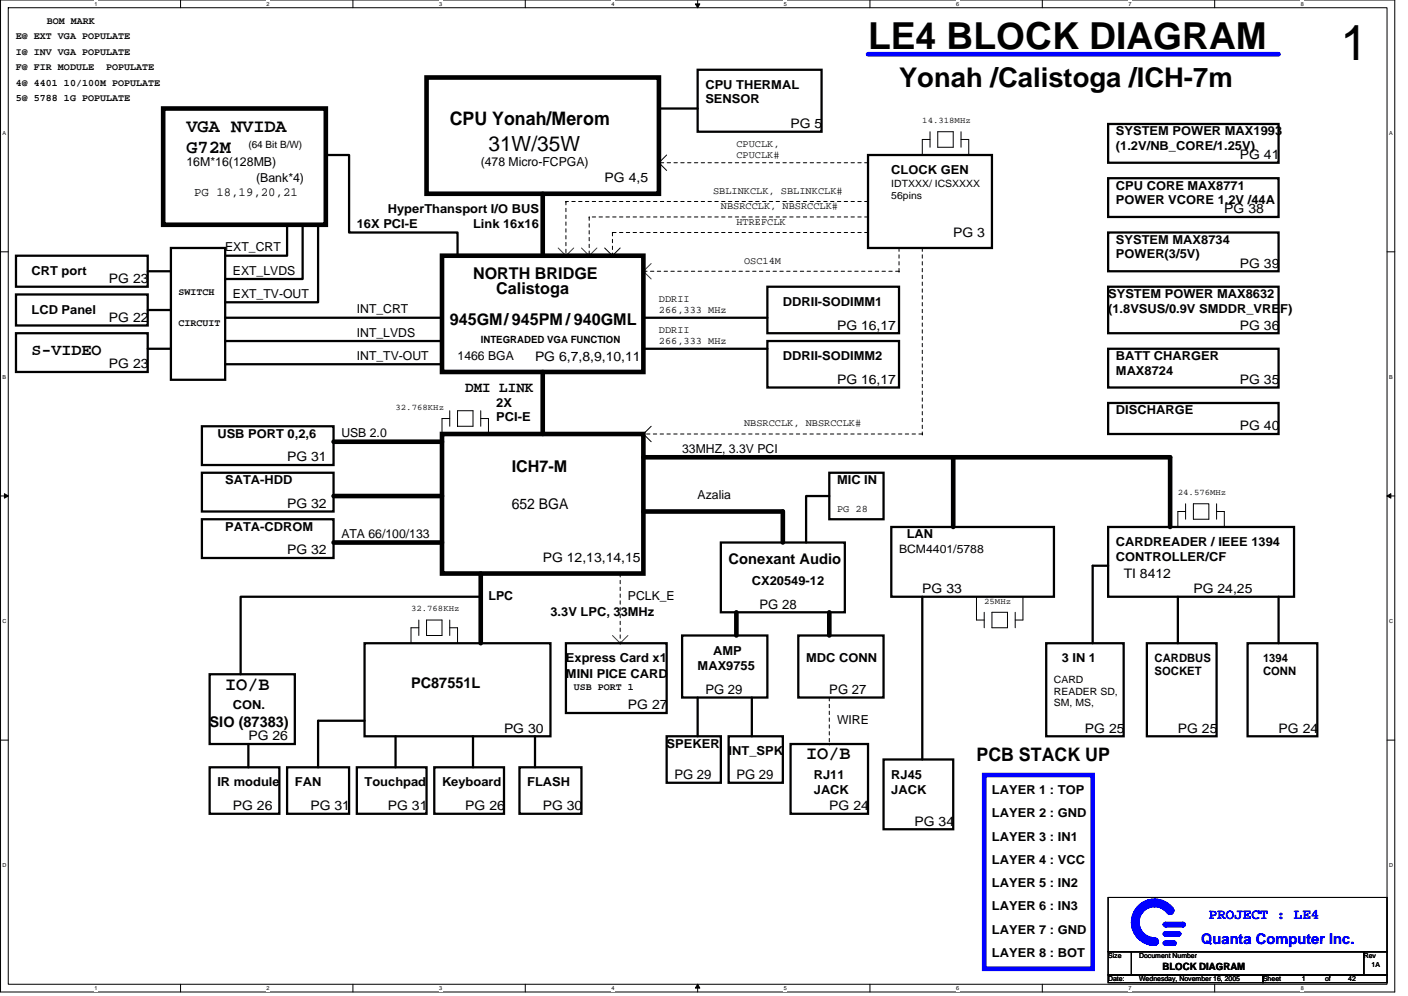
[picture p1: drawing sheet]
<svg xmlns="http://www.w3.org/2000/svg" width="420mm" height="297mm" viewBox="0 0 420 297" stroke-linecap="round" stroke-linejoin="round" font-family="sans-serif">
<path d="M.2 0h416v295.8h-416zM2.5 2.3h411.4v291.2h-411.4z" fill="none" stroke="#000" stroke-width=".3"/>
<g fill="#fff">
<path d="M28.2 .3h.9v1.8h-.9z"/>
<path d="M28.2 293.8h.9v1.8h-.9z"/>
</g>
<path d="M53.9 0v2.3M53.9 293.5v2.3" fill="none" stroke="#000" stroke-width=".3"/>
<g fill="#fff">
<path d="M79.6 .3h.9v1.8h-.9z"/>
<path d="M79.6 293.8h.9v1.8h-.9z"/>
</g>
<path d="M105.3 0v2.3M105.3 293.5v2.3" fill="none" stroke="#000" stroke-width=".3"/>
<g fill="#fff">
<path d="M131 .3h.9v1.8h-.9z"/>
<path d="M131 293.8h.9v1.8h-.9z"/>
</g>
<path d="M156.7 0v2.3M156.7 293.5v2.3" fill="none" stroke="#000" stroke-width=".3"/>
<g fill="#fff">
<path d="M182.4 .3h1v1.8h-1z"/>
<path d="M182.4 293.8h1v1.8h-1z"/>
</g>
<path d="M208.2 0v2.3M208.2 293.5v2.3" fill="none" stroke="#000" stroke-width=".3"/>
<path d="M207.5 1.2h1.3l-.6 1.1zM208.2 293.5l.6 1.2h-1.3z" fill="#000" stroke="#000" stroke-width=".3"/>
<g fill="#fff">
<path d="M233.9 .3h.9v1.8h-.9z"/>
<path d="M233.9 293.8h.9v1.8h-.9z"/>
</g>
<path d="M259.6 0v2.3M259.6 293.5v2.3" fill="none" stroke="#000" stroke-width=".3"/>
<g fill="#fff">
<path d="M285.3 .3h.9v1.8h-.9z"/>
<path d="M285.3 293.8h.9v1.8h-.9z"/>
</g>
<path d="M311 0v2.3M311 293.5v2.3" fill="none" stroke="#000" stroke-width=".3"/>
<g fill="#fff">
<path d="M336.7 .3h.9v1.8h-.9z"/>
<path d="M336.7 293.8h.9v1.8h-.9z"/>
</g>
<path d="M362.5 0v2.3M362.5 293.5v2.3" fill="none" stroke="#000" stroke-width=".3"/>
<g fill="#fff">
<path d="M388.2 .3h.9v1.8h-.9z"/>
<path d="M388.2 293.8h.9v1.8h-.9z"/>
<path d="M.8 38.7h1v1.8h-1z"/>
<path d="M414.5 38.7h1.1v1.8h-1.1z"/>
<path d="M.8 111.5h1v1.8h-1z"/>
<path d="M414.5 111.5h1.1v1.8h-1.1z"/>
</g>
<path d="M.2 75.1h2.3M413.9 75.1h2.3" fill="none" stroke="#000" stroke-width=".3"/>
<g fill="#fff">
<path d="M.8 184.3h1.1v1.8h-1.1z"/>
<path d="M414.5 184.3h1.2v1.8h-1.2z"/>
</g>
<path d="M.2 147.9h2.3M413.9 147.9h2.3" fill="none" stroke="#000" stroke-width=".3"/>
<path d="M1.3 147.2l1.2 .7-1.2 .7zM413.9 147.9l1.1-.7v1.4z" fill="#000" stroke="#000" stroke-width=".3"/>
<g fill="#fff">
<path d="M.8 257.1h1.1v1.9h-1.1z"/>
<path d="M414.5 257.1h1.2v1.9h-1.2z"/>
</g>
<g fill="none" stroke="#000" stroke-width=".3">
<path d="M277.5 39.3v4.6M279.8 39.3h4.6v4.6h-4.6zM286.8 39.3v4.6M198.9 46.2l-2.3 2.3 2.3 2.3M277.5 41.6h-2.3v4.6M286.8 41.6h2.3v4.6M180.4 74l2.4 2.3 2.3-2.3M134.2 124.8h-2.3v4.6M134.2 122.5v4.6M136.5 122.5h4.6v4.6h-4.6zM143.5 124.8h2.3v4.6M143.5 122.5v4.6"/>
<path d="M194.3 127.1l-2.3 2.3 2.3 2.3M353.8 152.5h-2.3v4.7M353.8 150.2v4.7M356.1 150.2h4.6v4.7h-4.6zM363 150.2v4.7M363 152.5h2.3v4.7M291.4 178v6.9h2.3M305.3 178v6.9h-2.4M125 187.2h-2.4v4.6M125 184.9v4.6M127.3 184.9h4.6v4.6h-4.6zM134.2 187.2h2.3v4.6"/>
<path d="M134.2 184.9v4.6M293.7 182.6v4.6M296 182.6h4.6v4.6h-4.6zM302.9 182.6v4.6M.2 220.7h2.3M413.9 220.7h2.3M330.7 267.7h83.2v16.1h-83.2zM330.7 290.8h46.2v2.3h-46.2zM330.7 283.8h6.9v7h-6.9zM337.6 283.8h69.4v7h-69.4zM376.9 290.8h37v2.3h-37zM407 283.8h6.9v7h-6.9z"/>
</g>
<path d="M166.6 74l2.3 2.3 2.3-2.3M173.5 74l2.3 2.3 2.3-2.3M194.3 78.6l-2.3 2.3 2.3 2.3M182.8 189.5l2.3 2.3 2.3-2.3" fill="none" stroke="#800040" stroke-width=".3"/>
<g fill="none" stroke="#000" stroke-width=".68">
<path d="M196.6 32.4h11.6M208.2 20.8h37v18.5h-37zM330.7 37h50.8v11.5h-50.8zM97.2 46.2h7v23.1h32.3v7M259 46.2h37v27.8h-37zM330.7 53.1h50.8v11.6h-50.8zM4.8 76.3h39.3v9.2h-39.3zM51 74h16.2v39.3h-16.2zM85.7 67v9.3h-18.5M90.3 67v16.2h-23.1M94.9 67v23.1h-27.7M330.7 69.3h50.8v11.6h-50.8z"/>
<path d="M4.8 99.4h39.3v11.5h-39.3zM4.8 87.8h39.3v9.3h-39.3zM44.1 80.9h6.9M44.1 92.5h6.9M67.2 94.8h64.7M192 94.8h37M229 85.5h39.3v13.9h-39.3zM330.7 85.5h50.8v13.9h-50.8zM44.1 104h6.9M67.2 108.6h64.7M67.2 101.7h64.7M192 104h37"/>
<path d="M229 101.7h39.3v13.9h-39.3zM330.7 104h50.8v11.6h-50.8zM60.3 127.1h39.2v11.6h-39.2zM330.7 120.2h50.8v9.2h-50.8zM60.3 154.9h39.2v11.5h-39.2zM60.3 141h39.2v11.5h-39.2zM247.5 141h16.2v13.9h-16.2zM247.5 147.9h-7v13.9M266 157.2h48.5v20.8h-48.5zM330.7 157.2h55.5v20.8h-55.5zM143.5 178h-71.7v23.1M215.1 161.8h37v20.8h-37z"/>
<path d="M275.2 178v48.5M330.7 168.7h-4.6v23.1M351.5 178v13.8M381.5 178v13.8M108.8 191.8h55.5v27.8h-55.5zM168.9 191.8h30v20.8h-30zM203.5 189.5h25.5v18.5h-25.5zM238.2 189.5h25.5v18.5h-25.5zM312.2 191.8h23.1v27.8h-23.1zM342.2 191.8h20.8v27.8h-20.8zM372.3 191.8h20.8v27.8h-20.8zM62.6 201.1h25.4v20.8h-25.4z"/>
<path d="M108.8 214.9h-13.9v13.9M118 219.6v9.2M141.1 219.6v9.2M159.6 219.6v9.2M198.9 219.6h16.2v13.8h-16.2zM208.2 208v11.6M217.4 219.6h16.2v13.8h-16.2zM224.4 208v11.6M62.6 228.8h20.8v13.9h-20.8zM74.1 221.9v6.9M85.7 228.8h18.5v13.9h-18.5zM106.5 228.8h20.8v13.9h-20.8z"/>
<path d="M129.6 228.8h20.8v13.9h-20.8zM155 228.8h18.5v13.9h-18.5zM235.9 221.9h23.1v20.8h-23.1zM263.7 226.5h20.7v20.8h-20.7z"/>
</g>
<g fill="none" stroke="#000" stroke-width="1.4">
<path d="M48.7 32.4h48.5v34.6h-48.5zM127.3 23.1h69.3v34.7h-69.3zM162 57.8v18.5M131.9 76.3h60.1v34.6h-60.1zM162 110.9v18.5M99.5 131.7h32.4M131.9 129.4h60.1v41.6h-60.1zM192 136.4h157.2v20.8M284.4 136.4v20.8M99.5 147.9h32.4M192 152.5h41.6v9.3M99.5 161.8h32.4"/>
<path d="M143.5 171v20.8M219.7 182.6v6.9M247.5 182.6v6.9"/>
</g>
<g fill="none" stroke="#000" stroke-width=".3" stroke-dasharray="1 1 1 1 1 1 1 1">
<path d="M196.6 48.5h.1M259 48.5h-62.4M168.9 60.1h.1M168.9 60.1v16.2M168.9 76.3h.1M175.8 64.7h.1M175.8 64.7v11.6M175.8 76.3h.1M182.8 69.3h.1M182.8 69.3v7M182.8 76.3h.1M259 69.3h-76.2"/>
<path d="M259 60.1h-90.1M259 64.7h-83.2M268.3 74v6.9M275.2 74v55.4M192 80.9h.1M268.3 80.9h-76.3M268.3 80.9h.1M192 129.4h.1M275.2 129.4h-83.2M275.2 129.4h.1M185.1 171v20.8M185.1 191.8h.1"/>
<path d="M247.5 208v13.9M247.5 221.9h.1"/>
</g>
<path d="M259 16.2h122.5M293.7 231.1h32.4v57.8h-32.4z" fill="none" stroke="#00f" stroke-width="1.4"/>
<g fill="none" stroke="#00f" stroke-width=".3">
<path d="M337.9 273.4v3.3l.2 .7v-4.7l.2-.4v5.8l.2 .2v-6.5l.3-.4v7.3l.2 .3v-7.9l.2-.2v8.8M339.5 279.7v-9l.2-.3v9.5h.2v-3.5l.3 .5v3.2l.2 .3v-3l.2 .4v2.8l.3 .2v-2.7l.2 .2v2.8h.2v-2.6l.3 .2v2.6h.2v-2.3l.2 .2v2.1l.2 .2v-2.3l.3 .2v2.1h.2v-1.8M339.9 270v3.9l.3-.7v-3.2l.2-.3v3l.2-.2v-3l.3-.2v2.8l.2-.3v-2.8h.2v2.6l.3-.2v-2.4l.2-.2v2.3l.2-.2v-2.1l.2-.2v2.3M342.7 279.4v.3h.2v1.8h.3v-1.8h.2v2h-.5l.7-2v2l.3-.2v-1.8l.2 .4v1.6h.2v-1.8h.3v1.8h.2v-1.8h.2v1.8l.2-.2v-1.4l.3 .3v.9M342.7 268.4v2.3l-.2-.3v-1.8zM342.7 269.6a5.8 5.8 0 0 1 7 2.9M342.7 269.3a6.1 6.1 0 0 1 7.1 2.8M342.7 269.1l1.8-.3a6.2 6.2 0 0 1 5.5 3.3M342.7 270.5l1.8-.3a4.8 4.8 0 0 1 4.3 2.6M342.7 270.3l1.8-.3a5 5 0 0 1 4.6 2.8M342.7 270l1.8-.3a5.3 5.3 0 0 1 4.6 2.6M342.7 269.8a5.6 5.6 0 0 1 6.8 2.7"/>
<path d="M342.9 268.8l1.6-.2a6.5 6.5 0 0 1 5.7 3.3M342.9 270.4v-1.9l1.6-.1a6.7 6.7 0 0 1 5.8 3.2M347.3 275.3h6.3v.2h-6.5v.2h6.7l-.2 .3h-6.3l.3 .2h6M347.3 278.1h4.9v.2h-4.9l-.2 .2h5.3l-.2 .2h-5.1l.5 .3h4.3M347.8 279.2h3.9M347.8 277.8h3.9M347.8 276.4h5.3M347.8 275.1h5.3M348.1 272.1l-1.3-1.1-2.2-.6a4.6 4.6 0 0 0-4.7 4.7v-.1a4.6 4.6 0 0 0 4.7 4.7h-.1M350 270.7a6.9 6.9 0 0 0-5.5-2.6h.1a6.9 6.9 0 0 0-7 7v-.1a6.9 6.9 0 0 0 7 7h-.1M347.3 280.8h3.5v.3h-3.7v.2h3.9l-.2 .2h-3.7l.5 .2h3.2M347.8 280.6h2.5"/>
<path d="M347.8 282h2.5"/>
<circle cx="347.8" cy="278.5" r=".68"/>
<circle cx="347.8" cy="275.7" r=".68"/>
<circle cx="349.2" cy="271.6" r="1.15"/>
<circle cx="351.7" cy="278.5" r=".69"/>
<circle cx="353.1" cy="275.7" r=".68"/>
<circle cx="344.5" cy="280.8" r="1.14"/>
<circle cx="347.8" cy="281.3" r=".68"/>
<circle cx="350.3" cy="281.3" r=".68"/>
</g>
<text font-size="14.8" x="400" y="18">1</text>
<text font-size="11.1" x="259" y="14.6">LE4 BLOCK DIAGRAM</text>
<text font-size="8.1" x="268.3" y="25.8">Yonah /Calistoga /ICH-7m</text>
<text font-size="6.2" x="145.8" y="44.9">31W/35W</text>
<g font-size="5.5">
<text x="55.6" y="39.3">VGA NVIDA</text>
<text x="134.2" y="37.4">CPU Yonah/Merom</text>
<text x="55.6" y="45.6">G72M</text>
<text x="67.2" y="205.7">IO/B</text>
<text x="240.5" y="226.5">IO/B</text>
<text x="291.4" y="226.9">PCB STACK UP</text>
</g>
<g font-size="4.8">
<text x="141.1" y="83.1">NORTH BRIDGE</text>
<text x="148.1" y="87.7">Calistoga</text>
<text x="134.2" y="96.9">945GM/945PM /940GML</text>
<text x="9.4" y="105.8">S-VIDEO</text>
<text x="152.7" y="140.9">ICH7-M</text>
</g>
<g font-size="4.4">
<text x="138.8" y="116.9">DMI LINK</text>
<text x="152.7" y="151.8">652 BGA</text>
<text x="217.4" y="168.2">Conexant Audio</text>
<text x="122.6" y="205.1">PC87551L</text>
<text x="62.6" y="216.7">SIO (87383)</text>
</g>
<g font-size="4.4" fill="#00f">
<text x="360.7" y="274.1">PROJECT : LE4</text>
<text x="358.4" y="281.4">Quanta Computer Inc.</text>
</g>
<g font-size="3.9">
<text x="235.9" y="38.2">PG 5</text>
<text x="370" y="47.4">PG 41</text>
<text x="180.4" y="54.4">PG 4,5</text>
<text x="365.3" y="63.6">PG 38</text>
<text x="284.4" y="70.5">PG 3</text>
<text x="370" y="79.8">PG 39</text>
<text x="32.5" y="84.4">PG 23</text>
<text x="32.5" y="96">PG 22</text>
<text x="249.8" y="98.3">PG 16,17</text>
<text x="370" y="98.3">PG 36</text>
<text x="159.6" y="107.5">PG 6,7,8,9,10,11</text>
<text x="32.5" y="109.8">PG 23</text>
<text x="249.8" y="114.4">PG 16,17</text>
<text x="370" y="114.4">PG 35</text>
<text x="370" y="128.3">PG 40</text>
<text x="85.7" y="137.6">PG 31</text>
<text x="85.7" y="151.4">PG 32</text>
<text x="85.7" y="165.3">PG 32</text>
<text x="162" y="167.6">PG 12,13,14,15</text>
<text x="335.3" y="172.2">TI 8412</text>
<text x="275.2" y="176.9">PG 33</text>
<text x="356.1" y="176.9">PG 24,25</text>
<text x="226.7" y="181.5">PG 28</text>
<text x="210.5" y="206.9">PG 29</text>
<text x="247.5" y="206.9">PG 27</text>
<text x="187.4" y="211.5">PG 27</text>
<text x="74.1" y="220.8">PG 26</text>
<text x="150.4" y="218.5">PG 30</text>
<text x="323.8" y="218.5">PG 25</text>
<text x="351.5" y="218.5">PG 25</text>
<text x="381.5" y="218.5">PG 24</text>
<text x="201.2" y="232.3">PG 29</text>
<text x="219.7" y="232.3">PG 29</text>
<text x="69.5" y="241.6">PG 26</text>
<text x="92.6" y="241.6">PG 31</text>
<text x="115.7" y="241.6">PG 31</text>
<text x="138.8" y="241.6">PG 26</text>
<text x="162" y="241.6">PG 30</text>
<text x="247.5" y="241.6">PG 24</text>
<text x="272.9" y="246.2">PG 34</text>
</g>
<g font-size="3.7">
<text x="210.5" y="26.5">CPU THERMAL</text>
<text x="210.5" y="30.8">SENSOR</text>
<text x="333" y="40.4">SYSTEM POWER MAX1993</text>
<text x="333" y="44.7">(1.2V/NB_CORE/1.25V)</text>
<text x="55.6" y="49.5">16M*16(128MB)</text>
<text x="143.5" y="49.5">(478 Micro-FCPGA)</text>
<text x="266" y="51.9">CLOCK GEN</text>
<text x="57.9" y="58.4">PG 18,19,20,21</text>
<text x="76.4" y="54.1">(Bank*4)</text>
<text x="333" y="56.6">CPU CORE MAX8771</text>
<text x="115.7" y="63.5">HyperThansport I/O BUS</text>
<text x="333" y="60.9">POWER VCORE 1.2V /44A</text>
<text x="106.5" y="68.1">16X PCI-E</text>
<text x="141.1" y="68.1">Link 16x16</text>
<text x="67.2" y="75">EXT_CRT</text>
<text x="333" y="72.7">SYSTEM MAX8734</text>
<text x="333" y="77.1">POWER(3/5V)</text>
<text x="9.4" y="82">CRT port</text>
<text x="69.5" y="81.9">EXT_LVDS</text>
<text x="69.5" y="88.8">EXT_TV-OUT</text>
<text x="330.7" y="88.9">SYSTEM POWER MAX8632</text>
<text x="9.4" y="93.6">LCD Panel</text>
<text x="106.5" y="93.5">INT_CRT</text>
<text x="233.6" y="91.2">DDRII-SODIMM1</text>
<text x="330.7" y="93.2">(1.8VSUS/0.9V SMDDR_VREF)</text>
<text x="106.5" y="100.4">INT_LVDS</text>
<text x="106.5" y="107.3">INT_TV-OUT</text>
<text x="136.5" y="107.3">1466 BGA</text>
<text x="233.6" y="107.4">DDRII-SODIMM2</text>
<text x="333" y="107.4">BATT CHARGER</text>
<text x="333" y="111.7">MAX8724</text>
<text x="148.1" y="121.3">2X</text>
<text x="148.1" y="125.6">PCI-E</text>
<text x="333" y="123.6">DISCHARGE</text>
<text x="64.9" y="130.5">USB PORT 0,2,6</text>
<text x="101.9" y="130.4">USB 2.0</text>
<text x="203.5" y="135">33MHZ, 3.3V PCI</text>
<text x="67.2" y="144.4">SATA-HDD</text>
<text x="208.2" y="148.9">Azalia</text>
<text x="249.8" y="144.4">MIC IN</text>
<text x="67.2" y="158.3">PATA-CDROM</text>
<text x="101.9" y="160.5">ATA 66/100/133</text>
<text x="270.6" y="160.6">LAN</text>
<text x="333" y="162.9">CARDREADER / IEEE 1394</text>
<text x="333" y="167.2">CONTROLLER/CF</text>
<text x="145.8" y="179.1">LPC</text>
<text x="187.4" y="179">PCLK_E</text>
<text x="224.4" y="174.5">CX20549-12</text>
<text x="164.3" y="183.7">3.3V LPC, 33MHz</text>
<text x="168.9" y="197.6">Express Card x1</text>
<text x="212.8" y="195.2">AMP</text>
<text x="240.5" y="197.6">MDC CONN</text>
<text x="316.8" y="197.6">3 IN 1</text>
<text x="168.9" y="202.2">MINI PICE CARD</text>
<text x="208.2" y="199.9">MAX9755</text>
<text x="69.5" y="211.4">CON.</text>
<text x="249.8" y="215.9">WIRE</text>
<text x="198.9" y="223">SPEKER</text>
<text x="217.4" y="225.3">INT_SPK</text>
<text x="242.9" y="232.2">RJ11</text>
<text x="266" y="232.2">RJ45</text>
<text x="64.9" y="234.5">IR module</text>
<text x="88" y="234.5">FAN</text>
<text x="108.8" y="234.5">Touchpad</text>
<text x="131.9" y="234.5">Keyboard</text>
<text x="157.3" y="234.5">FLASH</text>
<text x="242.9" y="236.9">JACK</text>
<text x="266" y="236.9">JACK</text>
<text x="296" y="236.9">LAYER 1 : TOP</text>
<text x="296" y="243.8">LAYER 2 : GND</text>
<text x="296" y="250.7">LAYER 3 : IN1</text>
<text x="296" y="257.7">LAYER 4 : VCC</text>
<text x="296" y="264.6">LAYER 5 : IN2</text>
<text x="296" y="271.5">LAYER 6 : IN3</text>
<text x="296" y="278.5">LAYER 7 : GND</text>
<text x="296" y="285.4">LAYER 8 : BOT</text>
</g>
<g font-size="3.5">
<text x="268.3" y="164.9">BCM4401/5788</text>
<text x="344.6" y="197.4">CARDBUS</text>
<text x="376.9" y="197.4">1394</text>
<text x="344.6" y="201.4">SOCKET</text>
<text x="376.9" y="201.4">CONN</text>
</g>
<g font-size="3">
<text x="4.8" y="11.8">E@ EXT VGA POPULATE</text>
<text x="14" y="7.1">BOM MARK</text>
<text x="4.8" y="16.4">I@ INV VGA POPULATE</text>
<text x="4.8" y="21">F@ FIR MODULE</text>
<text x="31.6" y="21">POPULATE</text>
<text x="4.8" y="25.6">4@ 4401 10/100M POPULATE</text>
<text x="4.8" y="30.2">5@ 5788 1G POPULATE</text>
<text x="74.1" y="44.3">(64 Bit B/W)</text>
<text x="219.7" y="44">CPUCLK,</text>
<text x="219.7" y="47.2">CPUCLK#</text>
<text x="212.8" y="57.8">SBLINKCLK, SBLINKCLK#</text>
<text x="266" y="55.8">IDTXXX/ ICSXXXX</text>
<text x="266" y="59.2">56pins</text>
<text x="215.1" y="62.5">NBSRCCLK, NBSRCCLK#</text>
<text x="219.7" y="67.1">HTREFCLK</text>
<text x="222" y="78.6">OSC14M</text>
<text x="53.3" y="88">SWITCH</text>
<text x="196.6" y="90.2">DDRII</text>
<text x="196.6" y="93.4">266,333 MHz</text>
<text x="53.3" y="97.3">CIRCUIT</text>
<text x="196.6" y="99.4">DDRII</text>
<text x="143.5" y="102.2">INTEGRADED VGA FUNCTION</text>
<text x="196.6" y="102.6">266,333 MHz</text>
<text x="222" y="127.2">NBSRCCLK, NBSRCCLK#</text>
<text x="249.8" y="152.6">PG 28</text>
<text x="314.5" y="203.8">CARD</text>
<text x="171.2" y="205.9">USB PORT 1</text>
<text x="314.5" y="207.2">READER SD,</text>
<text x="314.5" y="210.6">SM, MS,</text>
<text x="346.9" y="289.4">BLOCK DIAGRAM</text>
</g>
<g font-size="2.5">
<text x="275.2" y="36.7">14.318MHz</text>
<text x="118" y="122.2">32.768KHz</text>
<text x="351.5" y="147.6">24.576MHz</text>
<text x="122.6" y="182.3">32.768KHz</text>
<text x="293.7" y="180">25MHz</text>
</g>
<g font-size="2.1">
<text x="330.7" y="285.7">Size</text>
<text x="339.9" y="285.7">Document Number</text>
<text x="407" y="285.7">Rev</text>
<text x="330.7" y="292.6">Date:</text>
<text x="339.9" y="292.6">Wednesday, November 16, 2005</text>
<text x="376.9" y="292.6">Sheet</text>
<text x="388.5" y="292.6">1</text>
<text x="395.4" y="292.6">of</text>
<text x="402.3" y="292.6">42</text>
<text x="409.3" y="288.5">1A</text>
</g>
<g font-size="1.6">
<text x="28.2" y="1.7">1</text>
<text x="79.6" y="1.7">2</text>
<text x="131" y="1.7">3</text>
<text x="182.4" y="1.7">4</text>
<text x="233.9" y="1.7">5</text>
<text x="285.3" y="1.7">6</text>
<text x="336.7" y="1.7">7</text>
<text x="388.2" y="1.7">8</text>
<text x=".8" y="40.2">A</text>
<text x="414.5" y="40.2">A</text>
<text x=".8" y="113">B</text>
<text x="414.5" y="113">B</text>
<text x=".8" y="185.8">C</text>
<text x="414.5" y="185.8">C</text>
<text x=".8" y="258.6">D</text>
<text x="414.5" y="258.6">D</text>
<text x="28.2" y="295.3">1</text>
<text x="79.6" y="295.3">2</text>
<text x="131" y="295.3">3</text>
<text x="182.4" y="295.3">4</text>
<text x="233.9" y="295.3">5</text>
<text x="285.3" y="295.3">6</text>
<text x="336.7" y="295.3">7</text>
<text x="388.2" y="295.3">8</text>
</g>
</svg>
